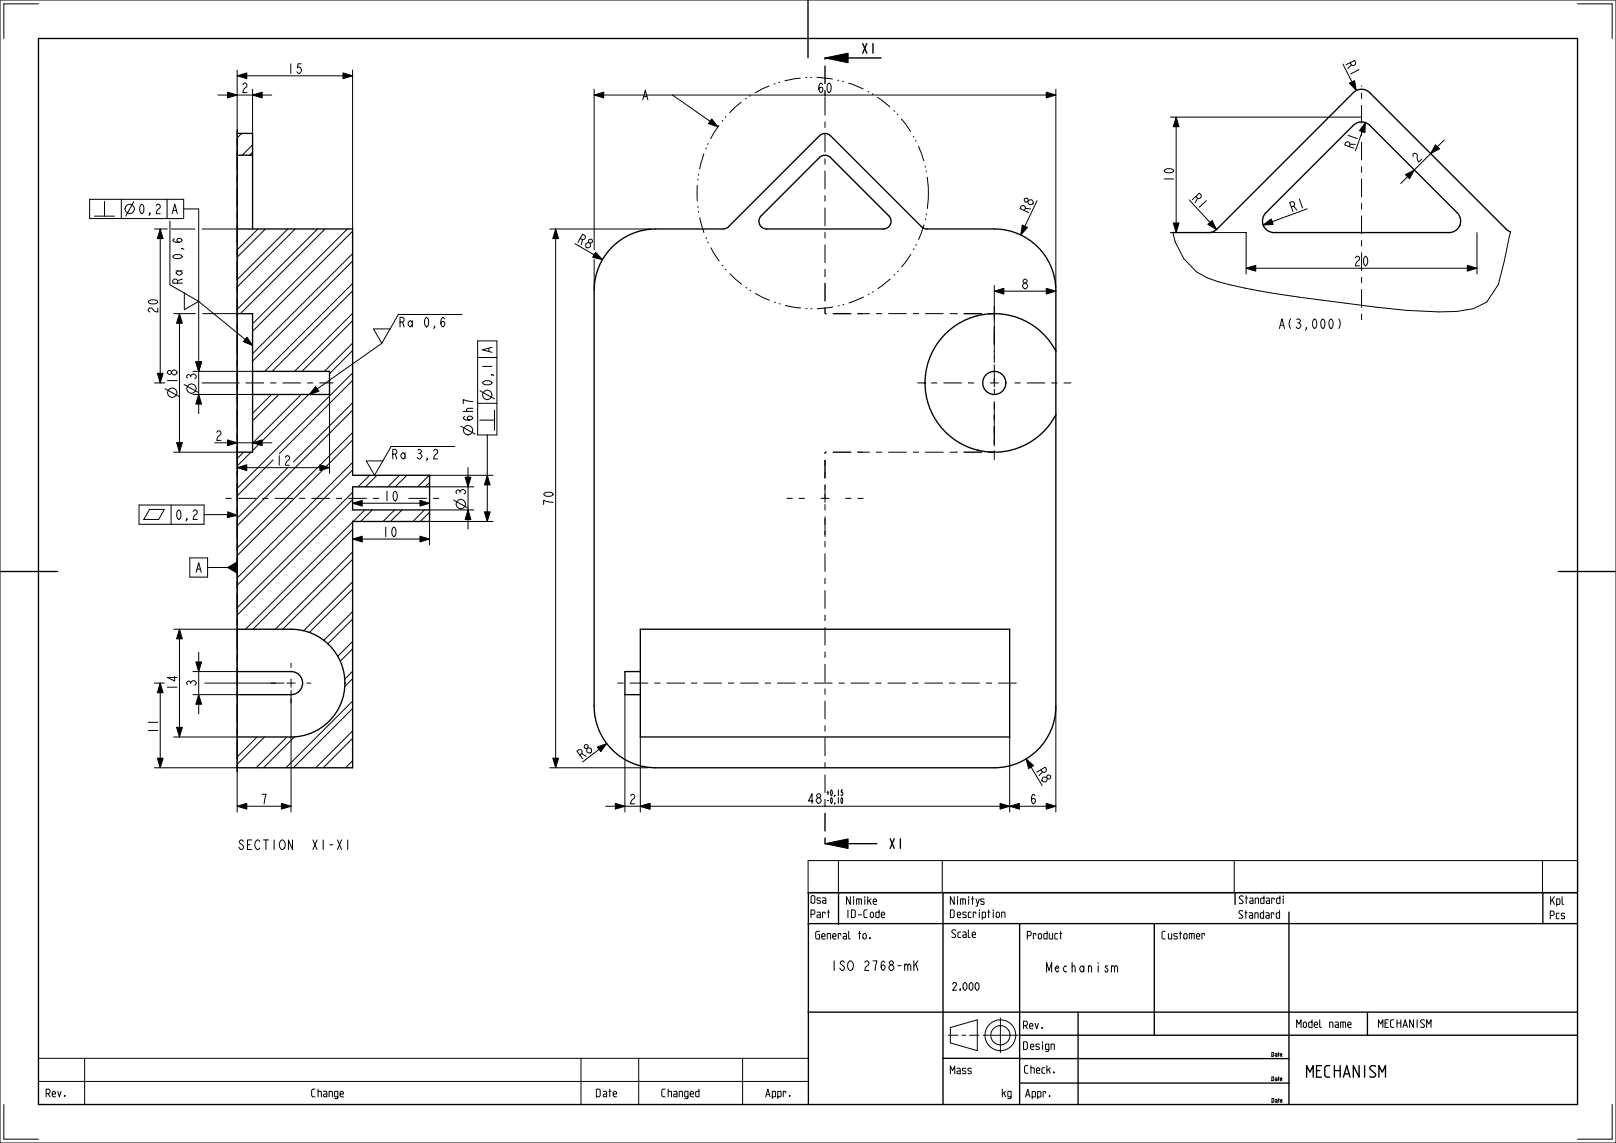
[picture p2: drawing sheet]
<svg xmlns="http://www.w3.org/2000/svg" width="420mm" height="297mm" viewBox="0 0 420 297" stroke-linecap="round" stroke-linejoin="round" font-family="sans-serif">
<g fill="#000">
<path d="M61.6 19.7l2.5-.8v1.5zM89.1 18.9l2.5 .8-2.5 .7zM214.4 15.1l6-1.3v2.5zM59.1 23.9l2.5 .8-2.5 .7zM65.6 24.7l2.5-.8v1.5zM154.4 24.7l2.5-.8v1.5zM185 30.9l1.6 2-2.5-.8zM271.9 23.9l2.5 .8-2.5 .7zM305.7 30.4l.7 2.5h-1.5zM350.7 21.6l1.3-.7 .5 2.6zM354.9 31.8l-.2 2.7-1.4-.5zM373.1 37.6l1 1.1-2.3 1.2z"/>
<path d="M41.6 59.5l.8 2.5h-1.5zM144.4 59.5l.8 2.5h-1.5zM313.9 58.3l1.1-1 1.2 2.3zM328.3 58.5l2.1-1.6 .5 1.4zM365.3 45.4l2.3-1.2-1.2 2.3zM154.8 65.6l1.8 1.9-2.6-.6zM258.4 75.7l2.5-.8v1.5zM265.7 58.5l1.3 .6-1.7 2zM271.9 74.9l2.5 .8-2.5 .7zM304.9 57.9h1.5l-.7 2.5zM323.9 69.7l2.5-.7v1.5zM381.4 69l2.5 .7-2.5 .8z"/>
<path d="M40.9 97h1.5l-.8 2.5zM46.6 81.5l.8 2.5h-1.5zM50.9 94h1.5l-.8 2.5zM64.2 87.6l1.4 2.2-2.4-1zM45.9 115h1.5l-.8 2.5zM51.6 102.5l.8 2.5h-1.5zM59.1 114.3l2.5 .8-2.5 .7zM65.6 115.1l2.5-.8v1.5zM82 100.4l.9 1.3-2.5 .8zM61.6 121.5l2.5-.7v1.5zM59.2 133l2.4 .9-2.5 .6zM83.1 120.8l2.5 .7-2.5 .8z"/>
<path d="M91.6 130.8l2.5-.8v1.5zM109.1 130l2.5 .8-2.5 .7zM121.6 132.5l.8 2.5h-1.5zM120.9 124h1.5l-.8 2.5zM125.9 133h1.5l-.8 2.5zM126.6 123.5l.8 2.5h-1.5zM91.6 140.1l2.5-.8v1.5zM109.1 139.3l2.5 .8-2.5 .7zM41.6 177.5l.8 2.5h-1.5zM46.6 163.5l.8 2.5h-1.5zM50.9 172h1.5l-.8 2.5zM40.9 197h1.5l-.8 2.5z"/>
<path d="M45.9 189h1.5l-.8 2.5zM51.6 180.5l.8 2.5h-1.5zM143.7 197h1.5l-.8 2.5zM155.2 194.1l2.5-.9-1.5 2.1zM266.7 197.2l1.9 1.8-1.3 .7zM61.6 209.5l2.5-.8v1.5zM73.1 208.7l2.5 .8-2.5 .7zM159.9 208.7l2.5 .8-2.5 .7zM166.4 209.5l2.5-.8v1.5zM214.4 219.2l6-1.2v2.5zM259.9 208.7l2.5 .8-2.5 .7zM262.4 209.5l2.5-.8v1.5z"/>
<path d="M271.9 208.7l2.5 .8-2.5 .7z"/>
</g>
<g fill="none" stroke="#000" stroke-width=".26">
<path d="M0 0h420v297h-420zM10 1h-9v9M61.6 19.7l2.5-.8v1.5zM61.6 18.2v16.5M61.6 19.7h30M89.1 18.9l2.5 .8-2.5 .7zM91.6 18.2v41.3M214.4 15.1l6-1.3v2.5zM349 16.7l3.5 6.8M410 1h9v9M56.6 24.7h14M59.1 23.9l2.5 .8-2.5 .7z"/>
<path d="M62.8 34.7l-1.2 1.1M65.6 24.7l2.5-.8v1.5zM65.6 37.6l-2.6 2.7M65.6 39.6l-.7 .7M65.6 23.2v11.5M154.4 24.7l2.5-.8v1.5zM154.4 23.2v41.7M154.4 24.7h120M174.8 24.7l11.8 8.2M185 30.9l1.6 2-2.5-.8zM271.9 23.9l2.5 .8-2.5 .7zM274.4 23.2v51.5"/>
<path d="M304.2 30.4h49.7M305.7 30.4l.7 2.5h-1.5zM305.7 30.4v30M350.7 21.6l1.3-.7 .5 2.6zM354.9 31.8l-.2 2.7-1.4-.5zM354.9 31.8l-2.6 7.4M373.1 37.6l1 1.1-2.3 1.2zM375.4 36.4l-11.3 11.3M23.3 51.8h24.4v5h-24.4zM24.5 56.2h5.3M27.2 52.3v3.9M31.5 51.8v5"/>
<path d="M34.8 52.4l-2.1 3.8M36.6 53.3l.3-.3a1.63 1.63 0 0 1 0 2.5 1.7 1.7 0 0 1-.3-2.2zM39 55.5l-.1-.2 .1 .2-.3 .5M40.1 59.5h3.4M40.6 53.5l.4-.5h.2l.4 .5a.96 .96 0 0 1-.6 1l-.4 1h1M41.6 59.5l.8 2.5h-1.5zM41.6 59.5v40M43.4 51.8v5M44.2 57.4v16.6l7.4 4.3M44.6 59.5h6M47.7 54.3h3.9v53.2M52.5 59.5h9.1"/>
<path d="M67 59.5l-5.4 5.4M69 59.5l-7.4 7.3M74.8 59.5l-13.2 13.1M76.7 59.5l-15.1 15.1M82.5 59.5l-20.9 20.9M84.5 59.5l-22 22M90.3 59.5l-24.7 24.7M142.9 59.5h26.4M144.4 59.5l.8 2.5h-1.5zM144.4 59.5v140M265.7 58.5l1.3 .6-1.7 2zM269.5 52.2l-4.2 8.9"/>
<path d="M304.9 57.9h1.5l-.7 2.5zM309.1 51.9l7.1 7.7M313.9 58.3l1.1-1 1.2 2.3zM328.3 58.5l2.1-1.6 .5 1.4zM339.8 54.3l-11.5 4.2M365.3 45.4l2.3-1.2-1.2 2.3zM47.9 76.2v4.3l3.7-2.2M51.6 78.3l14 11.5M91.6 60.1l-26 26M91.6 65.9l-26 26M91.6 67.8l-26 26M91.6 73.7l-22.8 22.8"/>
<path d="M91.6 75.6l-20.9 20.9M149.4 63.3l7.2 4.2M154.4 67.4v7.9M154.8 65.6l1.8 1.9-2.6-.6zM258.4 75.7l2.5-.8v1.5zM258.4 75.7h16M258.4 74.2v7.3M271.9 74.9l2.5 .8-2.5 .7zM314.1 60.4h9.8M323.9 69.7l2.5-.7v1.5zM323.9 60.4v10.8M323.9 69.7h60"/>
<path d="M381.4 69l2.5 .7-2.5 .8zM383.9 60.4v10.8M392.6 60.3l-3.2 13.6-3 4.6-3.5 1.7-4.3 .7-4.6 .1-8.4-.3-8-.9a482.3 482.3 0 0 1-34.1-4.9 34.3 34.3 0 0 1-12.5-4.3l-3.3-3.4-2.3-4.4-.6-2.4h-.6M40.1 99.5h2.7M40.9 97h1.5l-.8 2.5zM45.1 81.5h5.6M46.6 81.5l.8 2.5h-1.5zM46.6 81.5v36M47.9 99.9l3.7 2.1M50.1 96.5h15.5M50.9 94h1.5l-.8 2.5zM52.5 99.5h8.1"/>
<path d="M52.7 81.5h8.9M64.2 87.6l1.4 2.2-2.4-1zM91.6 81.4l-15.1 15.1M91.6 83.3l-13.1 13.2M91.6 89.2l-7.3 7.3M91.6 91.1l-6 6M91.6 96.9l-30 30M91.6 98.8l-19 19.1M99.2 89.2l-18.8 13.3M101.4 85.5h-4.3l2.1 3.7M120.1 81.7h-16.5l-4.4 7.5M124.1 88.6h5v24.4h-5z"/>
<path d="M124.1 92.9h5M125.4 95.2h2.5M125.6 99.2a1.7 1.7 0 0 1 2.3 .3 1.63 1.63 0 0 1-2.5 0zM127.9 97.3l-.2 .2 .2-.2 .4 .3M42.9 101l3.7 2.1M45.1 117.5h16.5M45.9 115h1.5l-.8 2.5zM50.1 102.5h15.5M51.6 102.5l.8 2.5h-1.5zM55.8 115.1h14.8M59.1 114.3l2.5 .8-2.5 .7zM63.3 117.5l-1.7 1.7"/>
<path d="M65.2 117.5l-3.6 3.6M65.6 115.1l2.5-.8v1.5zM70.5 102.5l-4.9 4.9M71 119.5l-9.4 9.3M72.5 102.5l-6.9 6.8M78.3 102.5l-12.7 12.7M80.2 102.5l-14.6 14.6M82 100.4l.9 1.3-2.5 .8zM85.6 102.5v20.5M91.6 104.7l-15.3 15.3M91.6 106.6l-30 30M91.6 112.4l-30 30"/>
<path d="M91.6 114.3l-30 30M118.2 116h-16.5l-4.4 7.5-2.1-3.7h4.3M119.8 110.7l3.7 2.1M124.1 104.8h5M124.7 109.2h3.8M124.8 101.6l3.7 2M126.6 113v22.5M128.5 106.6v5.2M36.1 131.2h16.9v5h-16.9zM38.8 132.4h3.9l-1.5 2.6h-3.8zM44.5 131.2v5M46.2 132.7l.3-.2a1.63 1.63 0 0 1 0 2.5 1.7 1.7 0 0 1-.3-2.3z"/>
<path d="M48.6 135l-.1-.2 .1 .2-.3 .4M50.2 132.9l.4-.4h.3l.4 .4a.96 .96 0 0 1-.7 1l-.4 1.1h1.1M53 133.7h6.1l2.5 .2M59.2 133l2.4 .9-2.5 .6zM61.6 121.5l2.5-.7v1.5zM61.6 121.5h24M74.9 121.4l-13.3 13.3M83.1 120.8l2.5 .7-2.5 .8zM91.6 130.8l2.5-.8v1.5zM91.6 120.2l-30 30M91.6 122.1l-30 30M91.6 127.9l-30 30"/>
<path d="M91.6 129.8l-30 30M91.6 135.7l-27.8 27.8M91.6 137.6l-25.9 25.9M91.6 130.8h20M91.6 135.4v.1M94.8 132.5l-3 3M96.1 123.5l-3 3M96.7 132.5l-3 3M98 123.5l-3 3M102.6 132.5l-3 3M103.8 123.5l-3 3M104.5 132.5l-3 3"/>
<path d="M105.7 123.5l-3 3M109.1 130l2.5 .8-2.5 .7zM109.1 139.3l2.5 .8-2.5 .7zM110.3 132.5l-3 3M111.6 123.5l-3 3M111.6 125.4l-1.1 1.1M111.6 133.1l-2.4 2.4M111.6 132.5h11.5M111.6 126.5h11.5M111.6 123.5h16.5M117.9 129.9l3.7 2.1M120.9 124h1.5l-.8 2.5z"/>
<path d="M121.6 132.5l.8 2.5h-1.5zM121.6 121.5v16M125.9 133h1.5l-.8 2.5zM126.6 123.5l.8 2.5h-1.5zM128.1 135.5h-16.5v6.1M91.6 140.1l2.5-.8v1.5zM91.6 143.4l-20 20.1M91.6 145.4l-18.1 18.1M91.6 151.2l-12.7 12.7M91.6 153.1l-11.2 11.3M91.6 158.9l-7.5 7.5M91.6 140.1h20"/>
<path d="M40.1 177.5h2.6M41.6 177.5l.8 2.5h-1.5zM41.6 177.5v22M45.1 163.5h16.5M46.6 163.5l.8 2.5h-1.5zM46.6 163.5v28M50.1 174.5h11.5M50.9 172h1.5l-.8 2.5zM51.6 169.5v16M53.2 177.5h20.6M75.6 179.4v31.6M91.6 160.9l-6.4 6.4"/>
<path d="M91.6 166.7l-3.9 3.9M91.6 168.6l-3.2 3.2M91.6 174.4l-2.1 2.1M91.6 176.4l-2.1 2.1M40.1 199.5h21.5v11.5M40.9 197h1.5l-.8 2.5zM45.1 191.5h16.5M45.9 189h1.5l-.8 2.5zM50.1 180.5h11.5M51.6 180.5l.8 2.5h-1.5zM66.8 191.5l-5.2 5.2M68.7 191.5l-7.1 7.1"/>
<path d="M74.6 191.5l-8 8M76.6 191.4l-8.1 8.1M91.6 182.2l-17.3 17.3M91.6 184.1l-15.3 15.4M91.6 189.9l-9.5 9.6M91.6 191.9l-7.6 7.6M91.6 197.7l-1.8 1.8M142.9 199.5h25.5M143.7 197h1.5l-.8 2.5zM155.2 194.1l2.5-.9-1.5 2.1zM157.7 193.2l-6.3 4.8M162.4 180.5v30.5"/>
<path d="M166.4 191.5v19.5M262.4 191.5v19.5M266.7 197.2l1.9 1.8-1.3 .7zM266.7 197.2l4.2 6.9M274.4 183.5v27.5M61.6 209.5l2.5-.8v1.5zM61.6 209.5h14M63.3 218.7l-.4-.5a.59 .59 0 0 0-.7 .7l.4 .4a.73 .73 0 0 1 .7 .7 .73 .73 0 0 1-.7 .7l-.5-.6M73.1 208.7l2.5 .8-2.5 .7zM157.4 209.5h117M159.9 208.7l2.5 .8-2.5 .7zM166.4 209.5l2.5-.8v1.5z"/>
<path d="M214.4 219.2l6-1.2v2.5zM259.9 208.7l2.5 .8-2.5 .7zM262.4 209.5l2.5-.8v1.5zM271.9 208.7l2.5 .8-2.5 .7zM210 223.6h200v8.3h-200zM217.9 223.6v8.3M244.9 223.6v8.3M320.8 223.6v8.3M400.9 223.6v8.3M238 250.5l.6 1.7M238.6 249.7l-1.1 1.4M289.7 251.4l.2-.5h.3l.3 .5v1.2"/>
<path d="M10 275h200M22 275v12M151 275v12M166 275v12M193 275v12M246.5 269h2.5M247 267l7-2v8l-7-2zM250 269h1M252 269h2.5M255.5 269h9M260 264.5v9M1 287v9h9"/>
<path d="M10 281h200M419 287v9h-9"/>
<circle cx="33.7" cy="54.3" r="1.23"/>
<circle cx="44.8" cy="102.1" r="1.23"/>
<circle cx="49.8" cy="101" r="1.23"/>
<circle cx="121.6" cy="111.8" r="1.23"/>
<circle cx="126.6" cy="102.6" r="1.23"/>
<circle cx="119.8" cy="131" r="1.23"/>
<circle cx="260" cy="269" r="4"/>
<circle cx="260" cy="269" r="2.5"/>
</g>
<g fill="none" stroke="#000" stroke-width=".35">
<path d="M10 10h400v277h-400zM210 0v15M214.4 15.1h14.6M224.2 11.3l1.1 2.5M225.3 11.3l-1.1 2.5M226.9 11.3v2.5M61.6 59.5h30v64h20v12h-20v64h-30v-164.8h4v24.8M61.6 40.3h4M197.8 56.1l15.2-15.2a2 2 0 0 1 2.8 0l15.2 15.2a2 2 0 0 1 .4 2.2 2 2 0 0 1-1.8 1.2h-30.4a2 2 0 0 1-1.8-1.2 2 2 0 0 1 .4-2.2zM329 55.3l22.7-22.7a3 3 0 0 1 4.3 0l22.7 22.7a3 3 0 0 1 .7 3.3 3 3 0 0 1-2.8 1.8h-45.5a3 3 0 0 1-2.8-1.8 3 3 0 0 1 .7-3.3zM392.6 60.3l-1.1-.7-35.5-35.5a3 3 0 0 0-4.3 0l-35.8 35.8-.8 .4-1 .1h-9.3M61.6 81.5h4v36h-4"/>
<path d="M65.6 96.5h20v6h-20M274.4 91.3v-15.8a16 16 0 0 0-16-16h-17.5l-1.1-.3-24-23.9a2 2 0 0 0-2.8 0l-24 23.9-1.1 .3h-17.5a16 16 0 0 0-16 16v108a16 16 0 0 0 16 16h88a16 16 0 0 0 16-16v-75.8M111.6 126.5h-20v6h20M0 148.5h15M405 148.5h15M61.6 163.5h14a14 14 0 0 1 14 14 14 14 0 0 1-14 14h-14M61.6 174.5h14a3 3 0 0 1 3 3 3 3 0 0 1-3 3h-14M166.4 163.5h96v28h-96zM166.4 174.5h-4v6h4M214.4 219.2h13.5M231.4 217.9l1 2.5M232.4 217.9l-1 2.5"/>
<path d="M234 217.9v2.5M210 232h200M210.1 232.1v54.9M217.9 232v8.2M245.1 232.1v54.8M321 232v3M335 237v50M401 232v8M210 240h200M265 240v47M300 240v29M210 263h200"/>
<path d="M245 275h20M264.8 269h69.9M265 275.1h69.9M280.2 263v24M335 269h75M355.4 263.1v6M265.1 281.4h69.9"/>
</g>
<path d="M214.4 25.1v-10M214.4 81.5v-10M224.4 81.5h-10M258.4 81.5h-10M258.4 81.5v10M224.4 117.5h-10M258.4 117.5h-10M258.4 107.5v10M214.4 127.5v-10M214.4 219.2v-10" fill="none" stroke="#000" stroke-width=".35" stroke-dasharray="1.6 1.6 4.8 1.6" stroke-linecap="butt"/>
<path d="M214.4 71.5v-46.4M248.4 81.5h-24M258.4 91.5v16M248.4 117.5h-24M214.4 209.2v-81.7" fill="none" stroke="#000" stroke-width=".26" stroke-dasharray="1.6 1.6 4.8 1.6" stroke-linecap="butt"/>
<path d="M241.3 50.2a30.1 30.1 0 0 0-44.5-26.4 30.1 30.1 0 0 0-1.9 51.7 30.1 30.1 0 0 0 46.3-23.1l.1-2.2" fill="none" stroke="#000" stroke-width=".26" stroke-dasharray="4.2 1.3 .4 .8 .4 1.3" stroke-linecap="butt"/>
<!-- layer: 01___PRT_ALL_DTM_PLN -->
<path d="M59.1 147.5l2.5-1.5v2.9z" fill="#000"/>
<path d="M61.6 33.6v166.9M49.3 145h4.7v5h-4.7zM54 147.5h5.1M59.1 147.5l2.5-1.5v2.9z" fill="none" stroke="#000" stroke-width=".26"/>
<!-- layer: 02___PRT_ALL_AXES -->
<g fill="none" stroke="#000" stroke-width=".26" stroke-dasharray="1.6 1.6 4.8 1.6" stroke-linecap="butt">
<path d="M60.6 99.5h26M253.2 99.5h-14.8M258.4 94.2v-14.7M263.7 99.5h14.7M353.9 83.1v-60.9M258.4 104.8v14.7M98.5 129.5h-40.4M114.1 129.5h-9.5M209.2 129.5h-4.8M214.4 134.7v4.8M214.4 124.2v-4.7M219.7 129.5h4.7"/>
<path d="M70.4 177.5h1.2M75.6 172.2v1.3M80.9 177.5h-1.3M160.5 177.5h104.6M75.6 182.7v-1.2M61.6 200.5v-166.8"/>
</g>
<path d="M257.4 99.5h2.1M258.4 98.4v2.1M213.4 129.5h2.1M214.4 128.4v2.1M74.6 177.5h2.1M75.6 176.4v2.1" fill="none" stroke="#000" stroke-width=".26"/>
<g fill="none" stroke="#000" stroke-width=".35">
<path d="M245.2 87.3a18 18 0 0 1 29.2 4v16.4a18 18 0 0 1-26.3 6.5 18 18 0 0 1-2.9-26.9z"/>
<circle cx="258.4" cy="99.5" r="3"/>
</g>
<text font-size="3.9" x="339" y="279.9">MECHANISM</text>
<g font-size="3.3">
<text x="349.6" y="16.4" transform="rotate(63 349.6 16.4)">R1</text>
<text x="74.5" y="19.1">15</text>
<text x="62.6" y="24.1">2</text>
<text x="166.7" y="25.9">A</text>
<text x="212.3" y="24.1">60</text>
<text x="351.7" y="39" transform="rotate(-71 351.7 39)">R1</text>
<text x="305.1" y="47.6" transform="rotate(-90 305.1 47.6)">10</text>
<text x="368.4" y="42.5" transform="rotate(-45 368.4 42.5)">2</text>
<text x="44.4" y="55.5">A</text>
<text x="267.1" y="55.7" transform="rotate(-65 267.1 55.7)">R8</text>
<text x="335.5" y="55.1" transform="rotate(-20 335.5 55.1)">R1</text>
<text x="47.4" y="67.7" transform="rotate(-90 47.4 67.7)">0,6</text>
<text x="351.7" y="69.1">20</text>
<text x="47.4" y="74.1" transform="rotate(-90 47.4 74.1)">Ra</text>
<text x="265.4" y="75">8</text>
<text x="41" y="81.6" transform="rotate(-90 41 81.6)">20</text>
<text x="103.4" y="85">Ra</text>
<text x="109.8" y="85">0,6</text>
<text x="332.3" y="85.4">A( 3,000)</text>
<text x="127.9" y="92" transform="rotate(-90 127.9 92)">A</text>
<text x="46" y="100" transform="rotate(-90 46 100)">18</text>
<text x="51" y="98.9" transform="rotate(-90 51 98.9)">3</text>
<text x="122.9" y="109.7" transform="rotate(-90 122.9 109.7)">6h7</text>
<text x="55.8" y="114.4">2</text>
<text x="101.5" y="119.3">Ra</text>
<text x="107.9" y="119.3">3,2</text>
<text x="71.5" y="120.9">12</text>
<text x="99.5" y="130.1">10</text>
<text x="121" y="128.9" transform="rotate(-90 121 128.9)">3</text>
<text x="143.8" y="131.6" transform="rotate(-90 143.8 131.6)">70</text>
<text x="99.2" y="139.4">10</text>
<text x="50.6" y="148.7">A</text>
<text x="46" y="179.6" transform="rotate(-90 46 179.6)">14</text>
<text x="51" y="178.6" transform="rotate(-90 51 178.6)">3</text>
<text x="41" y="190.9" transform="rotate(-90 41 190.9)">11</text>
<text x="151" y="197.5" transform="rotate(-37 151 197.5)">R8</text>
<text x="269.2" y="200.2" transform="rotate(59 269.2 200.2)">R8</text>
<text x="67.6" y="208.9">7</text>
<text x="163.4" y="208.9">2</text>
<text x="209.6" y="208.7">48</text>
<text x="267.5" y="208.9">6</text>
<text x="63.3" y="220.7">SECTION</text>
<text x="81.7" y="220.7">X1-X1</text>
<text x="215.7" y="252.2">ISO 2768-mK</text>
<text x="271.6" y="252.6">Mechanism</text>
</g>
<g font-size="3.2">
<text x="309.5" y="51.5" transform="rotate(47 309.5 51.5)">R1</text>
<text x="149.7" y="62.8" transform="rotate(30 149.7 62.8)">R8</text>
</g>
<g font-size="2.6">
<text x="210.8" y="234.7">Osa</text>
<text x="210.8" y="238.4">Part</text>
<text x="220" y="238.4">ID-Code</text>
<text x="220" y="235">Nimike</text>
<text x="247" y="235">Nimitys</text>
<text x="247" y="238.4">Description</text>
<text x="322" y="238.6">Standard</text>
<text x="322.1" y="234.8">Standardi</text>
<text x="402.9" y="238.7">Pcs</text>
<text x="403" y="235">Kpl</text>
<text x="212" y="244">General to.</text>
<text x="247.4" y="243.6">Scale</text>
<text x="267" y="244">Product</text>
<text x="302" y="244">Customer</text>
<text x="247.6" y="257.3">2,000</text>
<text x="266" y="267.3">Rev.</text>
<text x="337" y="267">Model name</text>
<text x="358.3" y="267">MECHANISM</text>
<text x="266" y="272.7">Design</text>
<text x="247" y="279">Mass</text>
<text x="266.3" y="278.9">Check.</text>
<text x="12" y="285">Rev.</text>
<text x="81" y="285">Change</text>
<text x="155" y="285">Date</text>
<text x="172" y="285">Changed</text>
<text x="199" y="285">Appr.</text>
<text x="260.5" y="285">kg</text>
<text x="266.5" y="285.1">Appr.</text>
</g>
<g font-size="2">
<text x="214.7" y="206.7">+0,15</text>
<text x="214.7" y="208.7">-0,10</text>
</g>
<g font-size="1.3">
<text x="330.6" y="274.5">Date</text>
<text x="330.6" y="280.8">Date</text>
<text x="330.6" y="286.4">Date</text>
</g>
</svg>
